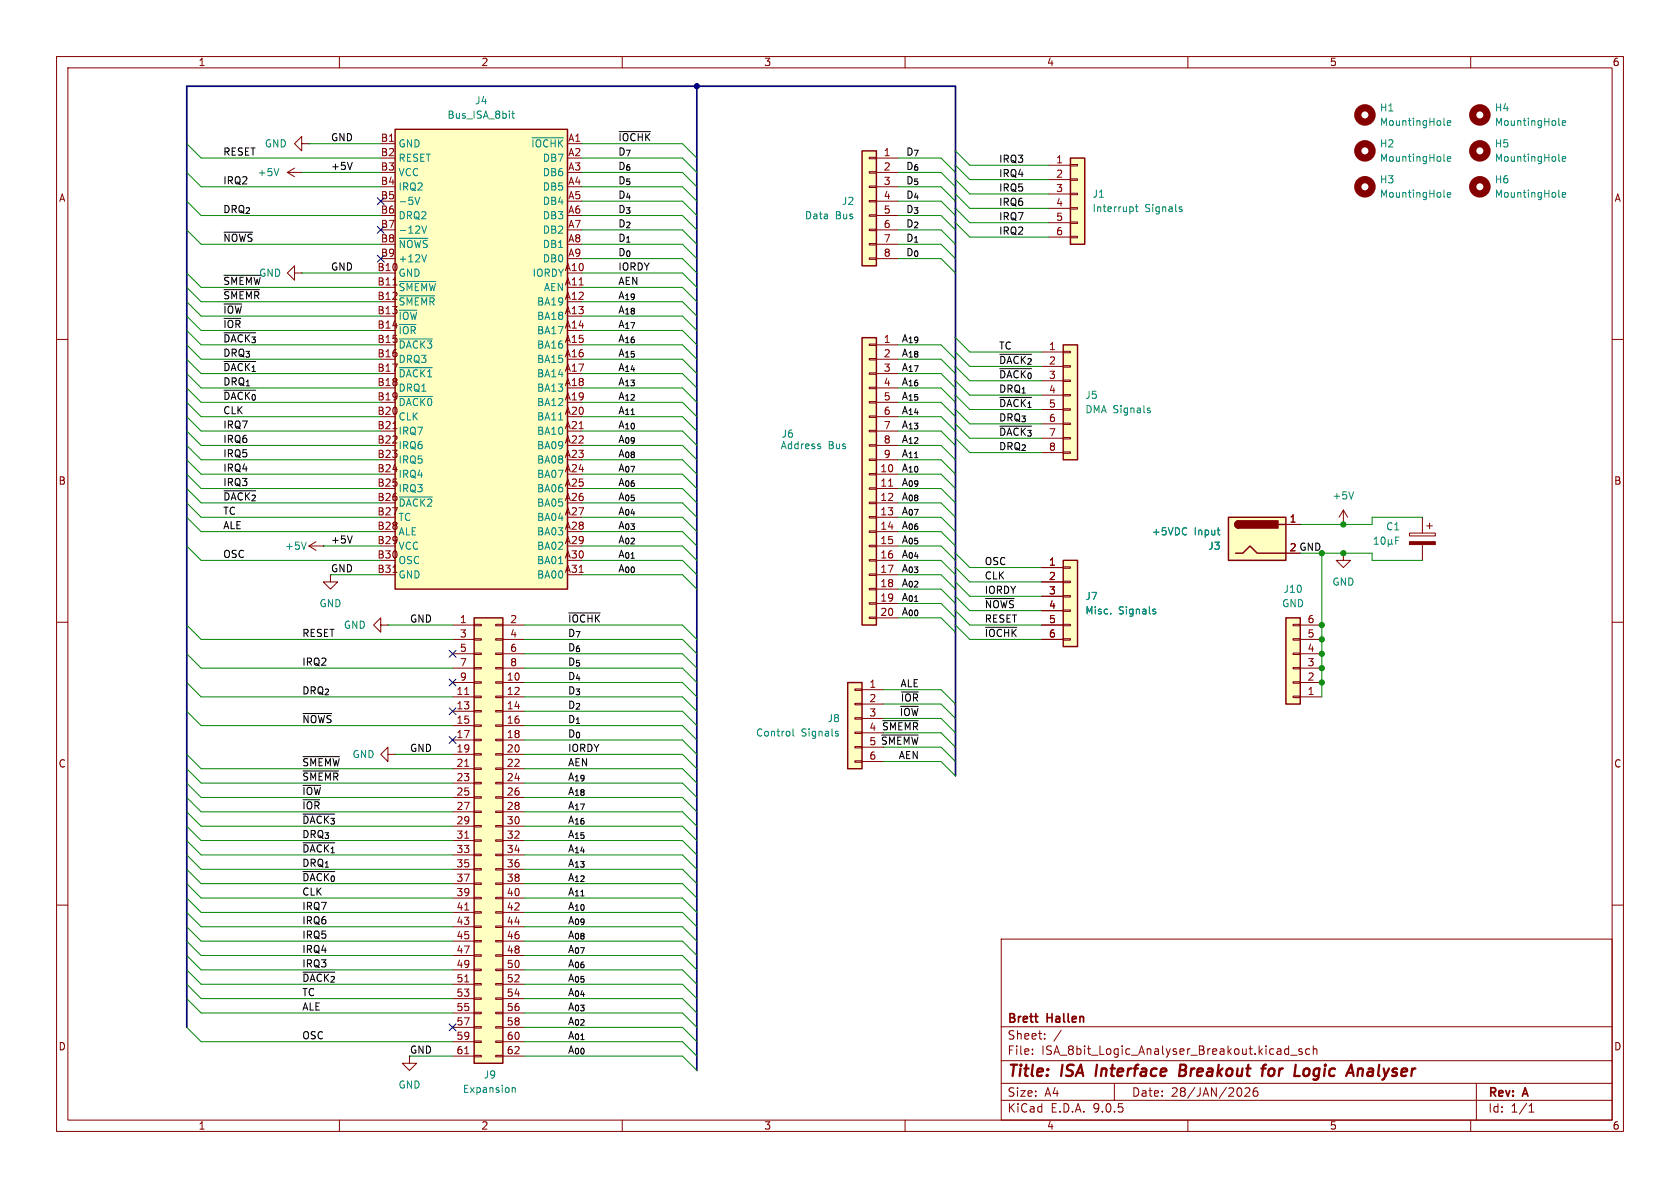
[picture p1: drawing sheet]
<svg xmlns="http://www.w3.org/2000/svg" width="297mm" height="210mm" viewBox="0 0 297 210" stroke-linecap="round" stroke-linejoin="round" font-family="sans-serif">
<g fill="none" stroke="#840000" stroke-width=".18">
<path d="M10 10h277v190h-277zM12 12h273v186h-273zM60 10v2M110 10v2M160 10v2M210 10v2M260 10v2M10 60h2M285 60h2M10 110h2M285 110h2M10 160h2"/>
<path d="M177 166h108v32h-108zM285 160h2M60 198v2M110 198v2M160 198v2M177 194.5h108M177 191.5h108M177 187.5h108M177 181.5h108M182.5 186.3v.1M182.5 185.5v.1M184.7 183.6v.1"/>
<path d="M184.7 182.8v.1M187.6 182.1l-1.3 2M197 191.5v3M210 198v2M220.1 192.4l.6-.1 .2 .1 .1 .3-1 1.1h1M222.2 192.3a.59 .59 0 0 0-.7 .6v.6l.2 .2 .4 .1 .2-.1 .1-.5-.2-.3h-.4l-.3 .3M227.4 185.4l.4 .1M227.8 184.9v1.5M227.8 186.3l-.4 .1M228.2 186.5h1.1M230.2 185.5l-.4-.1-.2 .2 .1 .2 .5 .2v.3h-.6M231.5 185.5l-.4-.1-.3 .3v.4l.2 .2h.5"/>
<path d="M232.2 185.5l.2-.1 .3 .1 .1 .9M232.2 184.9v1.5M260 198v2M261 191.5v6.5M270.3 196.6h.9M270.3 195.5l.4-.4v1.5"/>
</g>
<path d="M193.9 188.2l-.2 2M208.6 189.2h.6M209.2 189.2l.3 .1M209.4 188.2h-.7l-.3 2 1-.1M209.4 189.1l-.2 .1M223 188.9h.8M223.8 188.2l-.4 .1-.1 .2M225 188.9a.62 .62 0 0 0-.7 .4v.7a.52 .52 0 0 0 .7 .1M231.4 189a.59 .59 0 0 0-.9 .3M231.4 189.8a.57 .57 0 0 1-.9 .2M240.4 188.9l.5 .1 .1 .2-.2 1" fill="none" stroke="#840000" stroke-width=".4"/>
<path d="M152.4 26.7h2.5v20.3h-2.5z" fill="#ffffc2"/>
<path d="M152.4 26.7h2.5v20.3h-2.5z" fill="none" stroke="#840000" stroke-width=".25"/>
<g fill="none" stroke="#840000" stroke-width=".18">
<path d="M153.7 27.8h1.2v.3h-1.2zM153.7 30.4h1.2v.2h-1.2zM153.7 32.9h1.2v.2h-1.2zM153.7 35.4h1.2v.3h-1.2zM153.7 38h1.2v.2h-1.2zM154.9 27.9h3.8M154.9 30.5h3.8M154.9 33h3.8M154.9 35.6h3.8M154.9 38.1h3.8M153.7 40.5h1.2v.3h-1.2zM153.7 43.1h1.2v.2h-1.2z"/>
<path d="M153.7 45.6h1.2v.2h-1.2zM154.9 40.6h3.8M154.9 43.2h3.8M154.9 45.7h3.8"/>
</g>
<path d="M69.8 22.9h30.5v81.2h-30.5z" fill="#ffffc2"/>
<path d="M69.8 22.9h30.5v81.2h-30.5z" fill="none" stroke="#840000" stroke-width=".25"/>
<g fill="none" stroke="#840000" stroke-width=".18">
<path d="M50.8 30.5l1.3 .7M50.8 30.5h2.5M52.1 29.7l-1.3 .8M53.3 25.4v-1.3l-1.2 1.3 1.2 1.3v-1.3h1.3M53.3 30.5h.1M54.6 25.4h.1M67.3 25.4h2.5M100.3 25.4h2.6M52.1 48.3v-1.3l-1.3 1.3 1.3 1.2v-1.2h1.2M53.3 48.3h.1M69.5 50.4h.7M69.5 75.8h.7"/>
<path d="M54.6 96.5l1.3 .8M54.6 96.5h2.5M55.9 95.8l-1.3 .7M57.1 96.5h.1M69.5 101.2h.7"/>
</g>
<g fill="none" stroke="#008484" stroke-width=".18">
<path d="M90.7 19.6v1.1l.3 .2M49.3 29.8l-.4 1.3M73.4 34.9l.4 1.2 .4-1.2M74.6 39.9l.4 1.3 .4-1.3M90.5 20.1h.5M94 24.4h5.6M70.6 42.1h5.1M70.6 49.8h6.4M70.6 52.3h6.3M70.6 54.8h3.1M70.6 57.4h2.9M70.6 59.9h5.8"/>
<path d="M75.4 45l-.4 1.3M70.6 65h5.8M70.6 70.1h5.8M98.8 74.2h.7M54.1 95.8l-.4 1.3M70.6 87.9h5.8M98.8 99.6h.7"/>
</g>
<path d="M189.2 27.9h2.6v15.3h-2.6z" fill="#ffffc2"/>
<path d="M189.2 27.9h2.6v15.3h-2.6z" fill="none" stroke="#840000" stroke-width=".25"/>
<g fill="none" stroke="#840000" stroke-width=".18">
<path d="M185.4 29.2h3.8M185.4 31.8h3.8M185.4 34.3h3.8M185.4 36.8h3.8M185.4 39.4h3.8M189.2 29.1h1.3v.2h-1.3zM189.2 31.6h1.3v.3h-1.3zM189.2 34.2h1.3v.2h-1.3zM189.2 36.7h1.3v.3h-1.3zM189.2 39.2h1.3v.3h-1.3zM185.4 41.9h3.8M189.2 41.8h1.3v.2h-1.3z"/>
<path d="M58.4 101.6v1.3h1.3l-1.3 1.2-1.3-1.2h1.3M67.3 110.5v-1.3l-1.3 1.3 1.3 1.3v-1.3h1.3M68.6 110.5h.1"/>
</g>
<path d="M200.1 36.6l.2 .2v.4l-.2 .2M200.7 36.6h.5M200.9 36.1v1.1l.3 .2M208.6 36.6h.3M208.6 37h.3l.1 .2-.2 .2h-.2" fill="none" stroke="#008484" stroke-width=".18"/>
<path d="M83.8 109.2h5.1v78.8h-5.1z" fill="#ffffc2"/>
<path d="M83.8 109.2h5.1v78.8h-5.1z" fill="none" stroke="#840000" stroke-width=".25"/>
<g fill="none" stroke="#840000" stroke-width=".18">
<path d="M80 110.5h3.8M80 113h3.8M80 115.6h3.8M80 118.1h3.8M83.8 110.4h1.3v.2h-1.3zM83.8 112.9h1.3v.3h-1.3zM83.8 115.4h1.3v.3h-1.3zM83.8 118h1.3v.2h-1.3zM87.6 110.4h1.3v.2h-1.3zM87.6 112.9h1.3v.3h-1.3zM87.6 115.4h1.3v.3h-1.3zM87.6 118h1.3v.2h-1.3z"/>
<path d="M88.9 110.5h3.8M88.9 113h3.8M88.9 115.6h3.8M88.9 118.1h3.8M68.6 133.4v-1.3l-1.3 1.3 1.3 1.2v-1.2h1.2M69.8 133.4h.1M80 120.7h3.8M80 123.2h3.8M80 125.7h3.8M80 128.3h3.8M80 130.8h3.8M80 133.4h3.8"/>
<path d="M80 135.9h3.8M80 138.4h3.8M82.2 122.8h.7M82.2 135.5h.7M83.8 120.5h1.3v.3h-1.3zM83.8 123.1h1.3v.2h-1.3zM83.8 125.6h1.3v.3h-1.3zM83.8 128.1h1.3v.3h-1.3zM83.8 130.7h1.3v.2h-1.3zM83.8 133.2h1.3v.3h-1.3zM83.8 135.8h1.3v.2h-1.3zM83.8 138.3h1.3v.3h-1.3z"/>
<path d="M87.6 120.5h1.3v.3h-1.3zM87.6 123.1h1.3v.2h-1.3zM87.6 125.6h1.3v.3h-1.3zM87.6 128.1h1.3v.3h-1.3zM87.6 130.7h1.3v.2h-1.3zM87.6 133.2h1.3v.3h-1.3zM87.6 135.8h1.3v.2h-1.3zM87.6 138.3h1.3v.3h-1.3zM88.9 120.7h3.8M88.9 123.2h3.8M88.9 125.7h3.8M88.9 128.3h3.8"/>
<path d="M88.9 130.8h3.8M88.9 133.4h3.8M88.9 135.9h3.8M88.9 138.4h3.8M80 141h3.8M80 143.5h3.8M80 146.1h3.8M80 148.6h3.8M80 151.1h3.8M80 153.7h3.8M80 156.2h3.8M80 158.8h3.8"/>
<path d="M82.2 148.2h.7M83.8 140.8h1.3v.3h-1.3zM83.8 143.4h1.3v.2h-1.3zM83.8 145.9h1.3v.3h-1.3zM83.8 148.5h1.3v.2h-1.3zM83.8 151h1.3v.3h-1.3zM83.8 153.5h1.3v.3h-1.3zM83.8 156.1h1.3v.2h-1.3zM83.8 158.6h1.3v.3h-1.3zM87.6 140.8h1.3v.3h-1.3zM87.6 143.4h1.3v.2h-1.3zM87.6 145.9h1.3v.3h-1.3z"/>
<path d="M87.6 148.5h1.3v.2h-1.3zM87.6 151h1.3v.3h-1.3zM87.6 153.5h1.3v.3h-1.3zM87.6 156.1h1.3v.2h-1.3zM87.6 158.6h1.3v.3h-1.3zM88.9 141h3.8M88.9 143.5h3.8M88.9 146.1h3.8M88.9 148.6h3.8M88.9 151.1h3.8M88.9 153.7h3.8M88.9 156.2h3.8"/>
<path d="M88.9 158.8h3.8M80 161.3h3.8M80 163.8h3.8M80 166.4h3.8M80 168.9h3.8M80 171.5h3.8M80 174h3.8M80 176.5h3.8M80 179.1h3.8M82.2 160.9h.7M82.2 173.6h.7M83.8 161.2h1.3v.2h-1.3z"/>
<path d="M83.8 163.7h1.3v.3h-1.3zM83.8 166.2h1.3v.3h-1.3zM83.8 168.8h1.3v.2h-1.3zM83.8 171.3h1.3v.3h-1.3zM83.8 173.9h1.3v.2h-1.3zM83.8 176.4h1.3v.3h-1.3zM83.8 178.9h1.3v.3h-1.3zM87.6 161.2h1.3v.2h-1.3zM87.6 163.7h1.3v.3h-1.3zM87.6 166.2h1.3v.3h-1.3zM87.6 168.8h1.3v.2h-1.3zM87.6 171.3h1.3v.3h-1.3z"/>
<path d="M87.6 173.9h1.3v.2h-1.3zM87.6 176.4h1.3v.3h-1.3zM87.6 178.9h1.3v.3h-1.3zM88.9 161.3h3.8M88.9 163.8h3.8M88.9 166.4h3.8M88.9 168.9h3.8M88.9 171.5h3.8M88.9 174h3.8M88.9 176.5h3.8M88.9 179.1h3.8M72.4 186.7v1.3h1.3l-1.3 1.2-1.3-1.2h1.3"/>
<path d="M80 181.6h3.8M80 184.2h3.8M80 186.7h3.8M82.2 186.3h.7M83.8 181.5h1.3v.2h-1.3zM83.8 184h1.3v.3h-1.3zM83.8 186.6h1.3v.2h-1.3zM87.6 181.5h1.3v.2h-1.3zM87.6 184h1.3v.3h-1.3zM87.6 186.6h1.3v.2h-1.3zM88.9 181.6h3.8M88.9 184.2h3.8"/>
<path d="M88.9 186.7h3.8"/>
</g>
<path d="M90.5 192.3v.8M90.5 192.4l.2-.1h.3l.1 .8" fill="none" stroke="#008484" stroke-width=".18"/>
<path d="M149.9 120.7h2.5v15.2h-2.5z" fill="#ffffc2"/>
<path d="M149.9 120.7h2.5v15.2h-2.5z" fill="none" stroke="#840000" stroke-width=".25"/>
<g fill="none" stroke="#840000" stroke-width=".18">
<path d="M237.5 97.8v1.3h-1.3l1.3 1.2 1.3-1.2h-1.3M237.5 97.8h.1M237.5 92.7h.1M237.5 90.2l.8 1.2M237.5 90.2l-.8 1.2M237.5 90.2v2.5M151.1 121.8h1.3v.2h-1.3zM151.1 124.3h1.3v.3h-1.3zM151.1 126.9h1.3v.2h-1.3zM151.1 129.4h1.3v.3h-1.3zM151.1 132h1.3v.2h-1.3zM151.1 134.5h1.3v.2h-1.3z"/>
<path d="M152.4 121.9h3.8M152.4 124.5h3.8M152.4 127h3.8M152.4 129.5h3.8M152.4 132.1h3.8M152.4 134.6h3.8"/>
</g>
<path d="M255.3 22l.1 .2M255.9 21.7l.6-.1-.1-.2-.4-.1-.1 .2v.6h.5M275.6 22l.2 .2M276.2 21.7l.6-.1-.1-.2-.3-.1-.2 .2v.6h.5M239.3 86.9l-.4 1.3M140.2 128.8v1.1l.2 .2M147.9 129.7l.3 .1v.1l-.1 .2h-.3M147.9 129.3h.3" fill="none" stroke="#008484" stroke-width=".18"/>
<g fill="none" stroke="#840000" stroke-width="1.3">
<circle cx="241.3" cy="20.3" r="1.27"/>
<circle cx="261.6" cy="20.3" r="1.27"/>
</g>
<path d="M188 61h2.5v20.3h-2.5z" fill="#ffffc2"/>
<path d="M188 61h2.5v20.3h-2.5z" fill="none" stroke="#840000" stroke-width=".25"/>
<g fill="none" stroke="#840000" stroke-width=".18">
<path d="M184.1 62.2h3.9M184.1 64.8h3.9M184.1 67.3h3.9M184.1 69.9h3.9M184.1 72.4h3.9M184.1 74.9h3.9M184.1 77.5h3.9M188 62.1h1.2v.3h-1.2zM188 64.6h1.2v.3h-1.2zM188 67.2h1.2v.2h-1.2zM188 69.7h1.2v.3h-1.2zM188 72.3h1.2v.2h-1.2z"/>
<path d="M188 74.8h1.2v.3h-1.2zM188 77.3h1.2v.3h-1.2zM188 79.9h1.2v.2h-1.2zM184.1 80h3.9M249.2 94.2h4.5v.5h-4.5zM251.5 91.4v2.8M251.5 96.3v2.8M252.2 93h1M252.7 92.5v1"/>
</g>
<g fill="none" stroke="#008484" stroke-width=".18">
<path d="M255.3 34.7l.1 .2M255.3 28.3l.1 .2M255.9 28.1l.6-.1-.1-.3h-.4l-.1 .2v.6h.5M255.9 34.4l.6-.1-.1-.2-.4-.1-.1 .2v.6h.5M275.6 28.3l.2 .2M275.6 34.7l.2 .2M276.2 28.1l.6-.1-.1-.3h-.3l-.2 .2v.6h.5M276.2 34.4l.6-.1-.1-.2-.3-.1-.2 .2v.6h.5M203 72.5l.3 .1 .1 .2-.2 .2h-.3M203 72.1l.3 .1M242.9 96.2h.8M242.9 95.3l.4-.4v1.3"/>
<path d="M244.3 95.1l.2-.2a.68 .68 0 0 1 .4 .7 .68 .68 0 0 1-.4 .6l-.2-.1-.1-.4zM245.4 96l.2 .2h.2l.2-.2M245.4 95.4v1.2M246 96l.2 .2M246 95.4v.6M246.8 95.5h.4M247.4 94.9h-.6v1.3"/>
</g>
<g fill="none" stroke="#840000" stroke-width="1.3">
<circle cx="241.3" cy="33" r="1.27"/>
<circle cx="241.3" cy="26.7" r="1.27"/>
<circle cx="261.6" cy="33" r="1.27"/>
<circle cx="261.6" cy="26.7" r="1.27"/>
</g>
<path d="M249.2 95.8h4.5v.5h-4.5z" fill="#840000" stroke="#840000" stroke-width=".18"/>
<path d="M227.3 109.2h2.6v15.3h-2.6z" fill="#ffffc2"/>
<path d="M227.3 109.2h2.6v15.3h-2.6z" fill="none" stroke="#840000" stroke-width=".25"/>
<path d="M228.6 118h1.3v.2h-1.3zM228.6 115.4h1.3v.3h-1.3zM228.6 112.9h1.3v.3h-1.3zM228.6 110.4h1.3v.2h-1.3zM229.9 118.1h3.8M229.9 115.6h3.8M229.9 113h3.8M229.9 110.5h3.8M228.6 123.1h1.3v.2h-1.3zM228.6 120.5h1.3v.3h-1.3zM229.9 123.2h3.8M229.9 120.7h3.8" fill="none" stroke="#840000" stroke-width=".18"/>
<path d="M217.2 91.4h10.1v7.7h-10.1z" fill="#ffffc2"/>
<path d="M217.2 91.4h10.1v7.7h-10.1zM218.4 97.8h1.3l1.3-1.3 1.2 1.3h5.1M218.9 92.1a.64 .64 0 0 0-.6 .6 .64 .64 0 0 0 .6 .6M226.1 92.7h1.2" fill="none" stroke="#840000" stroke-width=".25"/>
<g fill="#840000" stroke="#840000" stroke-width=".25">
<path d="M218.5 92.3l.4-.2v1.2a.63 .63 0 0 1-.5-.3 .63 .63 0 0 1 .1-.7z"/>
<path d="M218.9 92.1h7v1.2h-7z"/>
</g>
<path d="M227.3 92.7h2.6" fill="none" stroke="#840000" stroke-width=".18"/>
<path d="M215.2 93.7h.5M215.5 94.6h.2" fill="none" stroke="#008484" stroke-width=".18"/>
<path d="M188 99.1h2.5v15.2h-2.5z" fill="#ffffc2"/>
<path d="M188 99.1h2.5v15.2h-2.5z" fill="none" stroke="#840000" stroke-width=".25"/>
<path d="M184.1 100.3h3.9M184.1 102.9h3.9M184.1 105.4h3.9M184.1 108h3.9M184.1 110.5h3.9M184.1 113h3.9M188 100.2h1.2v.3h-1.2zM188 102.7h1.2v.3h-1.2zM188 105.3h1.2v.2h-1.2zM188 107.8h1.2v.3h-1.2zM188 110.4h1.2v.2h-1.2zM188 112.9h1.2v.3h-1.2z" fill="none" stroke="#840000" stroke-width=".18"/>
<path d="M196.4 108.4v.1M204 108.1l.3 .1v.1l-.1 .2h-.3M204 107.7h.3" fill="none" stroke="#008484" stroke-width=".18"/>
<path d="M152.4 59.7h2.5v50.8h-2.5z" fill="#ffffc2"/>
<path d="M152.4 59.7h2.5v50.8h-2.5z" fill="none" stroke="#840000" stroke-width=".25"/>
<g fill="none" stroke="#840000" stroke-width=".18">
<path d="M153.7 60.8h1.2v.3h-1.2zM153.7 63.4h1.2v.2h-1.2zM153.7 65.9h1.2v.3h-1.2zM153.7 68.5h1.2v.2h-1.2zM153.7 71h1.2v.2h-1.2zM153.7 73.5h1.2v.3h-1.2zM153.7 76.1h1.2v.2h-1.2zM153.7 78.6h1.2v.3h-1.2zM154.9 61h3.8M154.9 63.5h3.8M154.9 66h3.8M154.9 68.6h3.8"/>
<path d="M154.9 71.1h3.8M154.9 73.7h3.8M154.9 76.2h3.8M154.9 78.7h3.8M153.7 81.2h1.2v.2h-1.2zM153.7 83.7h1.2v.2h-1.2zM153.7 86.2h1.2v.3h-1.2zM153.7 88.8h1.2v.2h-1.2zM153.7 91.3h1.2v.3h-1.2zM153.7 93.9h1.2v.2h-1.2zM153.7 96.4h1.2v.2h-1.2zM153.7 98.9h1.2v.3h-1.2z"/>
<path d="M154.9 81.3h3.8M154.9 83.8h3.8M154.9 86.4h3.8M154.9 88.9h3.8M154.9 91.4h3.8M154.9 94h3.8M154.9 96.5h3.8M154.9 99.1h3.8M157.1 85.9h.7M227.3 92.7h2.6M153.7 101.5h1.2v.2h-1.2zM153.7 104h1.2v.3h-1.2z"/>
<path d="M153.7 106.6h1.2v.2h-1.2zM153.7 109.1h1.2v.2h-1.2zM154.9 101.6h3.8M154.9 104.1h3.8M154.9 106.7h3.8M154.9 109.2h3.8M184.1 100.3h3.9M184.1 102.9h3.9M184.1 105.4h3.9M184.1 108h3.9M184.1 110.5h3.9M184.1 113h3.9"/>
</g>
<path d="M144.9 78.9l.2 .2-.2 .2M144.9 78.5h.1M215.2 93.7h.5M215.5 94.6h.2M196.4 108.4v.1M204 108.1l.3 .1v.1l-.1 .2h-.3M204 107.7h.3" fill="none" stroke="#008484" stroke-width=".18"/>
<g fill="none" stroke="#000" stroke-width=".18">
<path d="M62.3 28.7l-.5 1.3M109.4 23.3h5.6M39.6 53.7h3.1M39.6 51.2h6.3M39.6 48.7h6.5M39.6 56.3h2.9M39.6 58.8h5.6M39.6 41h5.1M39.6 69h5.6M39.6 63.9h5.6M176.8 65.2h5.6M176.8 62.6h5.6"/>
<path d="M176.8 75.3h5.6M176.8 70.3h5.6M39.6 86.8h5.6M62.3 94.7l-.5 1.3M100.6 108.4h5.5M174.2 105.8h5.1M174.2 110.9h5.6M53.6 126.1h5M53.6 133.8h6.4M53.6 136.3h6.2M53.6 138.8h3.1M155.9 129.9h6.4"/>
<path d="M156.1 127.4h6.2M159.2 124.9h3.1M159.4 122.3h2.9M53.6 141.4h2.9M53.6 143.9h5.6M53.6 149h5.6M53.6 154.1h5.6M53.6 171.9h5.6"/>
</g>
<path d="M123.2 15.2v174M168.9 137.2v-122h-135.9v166.4" fill="none" stroke="#000084" stroke-width=".3"/>
<g fill="none" stroke="#008400" stroke-width=".18">
<path d="M33 35.6l2.6 2.5h31.7M33 30.5l2.6 2.5h31.7M33 25.4l2.6 2.5h31.7M53.3 30.5h14M54.6 25.4h12.7M102.9 30.5h17.7l2.6 2.5M102.9 25.4h17.7l2.6 2.5M102.9 38.1h17.7l2.6 2.5M102.9 33h17.7l2.6 2.6M102.9 27.9h17.7l2.6 2.6M102.9 35.6h17.7l2.6 2.5M158.7 30.5h7.7l2.5 2.5"/>
<path d="M158.7 38.1h7.7l2.5 2.5M158.7 33h7.7l2.5 2.6M158.7 27.9h7.7l2.5 2.6M158.7 35.6h7.7l2.5 2.5M168.9 31.8l2.5 2.5h14M168.9 36.8l2.5 2.6h14M168.9 34.3l2.5 2.5h14M168.9 39.4l2.5 2.5h14M168.9 26.7l2.5 2.5h14M168.9 29.2l2.5 2.6h14M33 48.3l2.6 2.5h31.7M33 50.8l2.6 2.5h31.7"/>
<path d="M33 40.6l2.6 2.6h31.7M33 55.9l2.6 2.5h31.7M33 58.4l2.6 2.6h31.7M33 53.3l2.6 2.6h31.7M53.3 48.3h14M102.9 45.7h17.7l2.6 2.6M102.9 50.8h17.7l2.6 2.5M102.9 53.3h17.7l2.6 2.6M102.9 48.3h17.7l2.6 2.5M102.9 43.2h17.7l2.6 2.5M102.9 40.6h17.7l2.6 2.6M102.9 58.4h17.7l2.6 2.6"/>
<path d="M102.9 55.9h17.7l2.6 2.5M158.7 45.7h7.7l2.5 2.6M158.7 43.2h7.7l2.5 2.5M158.7 40.6h7.7l2.5 2.6M168.9 59.7l2.5 2.5h12.7M33 71.1l2.6 2.6h31.7M33 66l2.6 2.6h31.7M33 68.6l2.6 2.5h31.7M33 73.7l2.6 2.5h31.7M33 76.2l2.6 2.5h31.7M33 78.7l2.6 2.6h31.7M33 61l2.6 2.5h31.7"/>
<path d="M33 63.5l2.6 2.5h31.7M102.9 73.7h17.7l2.6 2.5M102.9 68.6h17.7l2.6 2.5M102.9 71.1h17.7l2.6 2.6M102.9 76.2h17.7l2.6 2.5M102.9 78.7h17.7l2.6 2.6M102.9 61h17.7l2.6 2.5M102.9 63.5h17.7l2.6 2.5M102.9 66h17.7l2.6 2.6M158.7 73.7h7.7l2.5 2.5M158.7 68.6h7.7l2.5 2.5M158.7 71.1h7.7l2.5 2.6"/>
<path d="M158.7 76.2h7.7l2.5 2.5M158.7 78.7h7.7l2.5 2.6M158.7 61h7.7l2.5 2.5M158.7 63.5h7.7l2.5 2.5M158.7 66h7.7l2.5 2.6M168.9 62.2l2.5 2.6h12.7M168.9 74.9l2.5 2.6h12.7M168.9 77.5l2.5 2.5h12.7M168.9 64.8l2.5 2.5h12.7M168.9 72.4l2.5 2.5h12.7M168.9 69.9l2.5 2.5h12.7M168.9 67.3l2.5 2.6h12.7"/>
<path d="M33 96.5l2.6 2.6h31.7M33 83.8l2.6 2.6h31.7M33 91.4l2.6 2.6h31.7M33 86.4l2.6 2.5h31.7M33 88.9l2.6 2.5h31.7M33 81.3l2.6 2.5h31.7M57.1 96.5h10.2M102.9 99.1h17.7l2.6 2.5M102.9 96.5h17.7l2.6 2.6M102.9 86.4h17.7l2.6 2.5M102.9 94h17.7l2.6 2.5M102.9 88.9h17.7l2.6 2.5"/>
<path d="M102.9 91.4h17.7l2.6 2.6M102.9 83.8h17.7l2.6 2.6M102.9 81.3h17.7l2.6 2.5M158.7 99.1h7.7l2.5 2.5M158.7 96.5h7.7l2.5 2.6M158.7 86.4h7.7l2.5 2.5M158.7 94h7.7l2.5 2.5M158.7 88.9h7.7l2.5 2.5M158.7 91.4h7.7l2.5 2.6M158.7 83.8h7.7l2.5 2.6M158.7 81.3h7.7l2.5 2.5M168.9 97.8l2.5 2.5h12.7"/>
<path d="M229.9 97.8h12.7v1.3h8.9M233.7 97.8v25.4M251.5 91.4h-8.9v1.3h-12.7M33 110.5l2.6 2.5h44.4M33 115.6l2.6 2.5h44.4M58.4 101.6h8.9M68.6 110.5h11.4M92.7 110.5h27.9l2.6 2.5M92.7 113h27.9l2.6 2.6M92.7 118.1h27.9l2.6 2.6M92.7 115.6h27.9l2.6 2.5M102.9 101.6h17.7l2.6 2.5"/>
<path d="M158.7 106.7h7.7l2.5 2.5M158.7 109.2h7.7l2.5 2.6M158.7 104.1h7.7l2.5 2.6M158.7 101.6h7.7l2.5 2.5M168.9 108l2.5 2.5h12.7M168.9 110.5l2.5 2.5h12.7M168.9 102.9l2.5 2.5h12.7M168.9 100.3l2.5 2.6h12.7M168.9 105.4l2.5 2.6h12.7M33 138.4l2.6 2.6h44.4M33 133.4l2.6 2.5h44.4M33 135.9l2.6 2.5h44.4"/>
<path d="M33 120.7l2.6 2.5h44.4M33 125.7l2.6 2.6h44.4M69.8 133.4h10.2M92.7 135.9h27.9l2.6 2.5M92.7 138.4h27.9l2.6 2.6M92.7 133.4h27.9l2.6 2.5M92.7 123.2h27.9l2.6 2.5M92.7 128.3h27.9l2.6 2.5M92.7 130.8h27.9l2.6 2.6M92.7 120.7h27.9l2.6 2.5M92.7 125.7h27.9l2.6 2.6M156.2 121.9h10.2l2.5 2.6"/>
<path d="M156.2 127h10.2l2.5 2.5M156.2 132.1h10.2l2.5 2.5M156.2 129.5h10.2l2.5 2.6M156.2 124.5h10.2l2.5 2.5M156.2 134.6h10.2l2.5 2.6M33 148.6l2.6 2.5h44.4M33 146.1l2.6 2.5h44.4M33 143.5l2.6 2.6h44.4M33 141l2.6 2.5h44.4M33 158.8l2.6 2.5h44.4M33 156.2l2.6 2.6h44.4M33 153.7l2.6 2.5h44.4"/>
<path d="M33 151.1l2.6 2.6h44.4M92.7 151.1h27.9l2.6 2.6M92.7 148.6h27.9l2.6 2.5M92.7 146.1h27.9l2.6 2.5M92.7 143.5h27.9l2.6 2.6M92.7 141h27.9l2.6 2.5M92.7 158.8h27.9l2.6 2.5M92.7 156.2h27.9l2.6 2.6M92.7 153.7h27.9l2.6 2.5M33 161.3l2.6 2.5h44.4M33 174l2.6 2.5h44.4M33 176.5l2.6 2.6h44.4"/>
<path d="M33 171.5l2.6 2.5h44.4M33 166.4l2.6 2.5h44.4M33 168.9l2.6 2.6h44.4M33 163.8l2.6 2.6h44.4M92.7 161.3h27.9l2.6 2.5M92.7 163.8h27.9l2.6 2.6M92.7 176.5h27.9l2.6 2.6M92.7 179.1h27.9l2.6 2.5M92.7 174h27.9l2.6 2.5M92.7 168.9h27.9l2.6 2.6M92.7 171.5h27.9l2.6 2.5M92.7 166.4h27.9l2.6 2.5"/>
<path d="M33 181.6l2.6 2.6h44.4M72.4 186.7h7.6M92.7 186.7h27.9l2.6 2.5M92.7 184.2h27.9l2.6 2.5M92.7 181.6h27.9l2.6 2.6"/>
</g>
<g fill="none" stroke="#000084" stroke-width=".18">
<path d="M66.7 35l1.2 1.2M67.9 35l-1.2 1.2M66.7 40l1.2 1.2M66.7 45.1l1.2 1.2M67.9 40l-1.2 1.2M67.9 45.1l-1.2 1.2M79.4 115l1.2 1.2M80.6 115l-1.2 1.2M79.4 125.1l1.2 1.2M79.4 120l1.2 1.3M79.4 130.2l1.2 1.2M80.6 125.1l-1.2 1.2"/>
<path d="M80.6 120l-1.2 1.3M80.6 130.2l-1.2 1.2M79.4 181l1.2 1.2M80.6 181l-1.2 1.2"/>
</g>
<circle cx="123.2" cy="15.2" r=".46" fill="#000084" stroke="#000084" stroke-width=".18"/>
<g fill="#008400" stroke="#008400" stroke-width=".18">
<circle cx="233.7" cy="118.1" r=".46"/>
<circle cx="233.7" cy="120.7" r=".46"/>
<circle cx="233.7" cy="113" r=".46"/>
<circle cx="233.7" cy="110.5" r=".46"/>
<circle cx="233.7" cy="115.6" r=".46"/>
<circle cx="237.5" cy="92.7" r=".46"/>
<circle cx="233.7" cy="97.8" r=".46"/>
<circle cx="237.5" cy="97.8" r=".46"/>
</g>
<g font-size="2.8" fill="#840000">
<text x="178" y="190.9">Title:</text>
<text x="187.7" y="190.9">ISA</text>
<text x="194.6" y="190.9">Interface</text>
<text x="210.1" y="190.9">Breakout</text>
<text x="225.6" y="190.9">for</text>
<text x="232.1" y="190.9">Logic</text>
<text x="242.3" y="190.9">Analyser</text>
</g>
<g font-size="2.1" fill="#840000">
<text x="178" y="184">Sheet:</text>
<text x="178" y="181.2">Brett</text>
<text x="185.2" y="181.2">Hallen</text>
<text x="178" y="186.7">File:</text>
<text x="184.1" y="186.7">ISA_8bit_Logic_Analyser_Breakout.kicad_sch</text>
<text x="178" y="196.9">KiCad</text>
<text x="178" y="194.1">Size:</text>
<text x="184.7" y="194.1">A4</text>
<text x="185.7" y="196.9">E.D.A.</text>
<text x="193.3" y="196.9">9.0.5</text>
<text x="200" y="194.1">Date:</text>
<text x="207" y="194.1">28/JAN/2026</text>
<text x="263" y="194.3">Rev:</text>
<text x="263" y="196.9">Id:</text>
<text x="267.1" y="196.9">1/1</text>
<text x="269.4" y="194.3">A</text>
</g>
<g font-size="1.8" fill="#840000">
<text x="35" y="11.9">1</text>
<text x="85" y="11.9">2</text>
<text x="135" y="11.9">3</text>
<text x="185" y="11.9">4</text>
<text x="235" y="11.9">5</text>
<text x="285" y="11.9">6</text>
<text x="67.2" y="25.1">B1</text>
<text x="67.2" y="27.7">B2</text>
<text x="100.3" y="25.1">A1</text>
<text x="100.3" y="27.7">A2</text>
<text x="156.1" y="27.7">1</text>
<text x="186.6" y="29">1</text>
<text x="10.3" y="35.9">A</text>
<text x="67.2" y="30.2">B3</text>
<text x="67.2" y="32.8">B4</text>
<text x="67.2" y="35.3">B5</text>
<text x="100.3" y="30.2">A3</text>
<text x="100.3" y="32.8">A4</text>
<text x="100.3" y="35.3">A5</text>
<text x="156.1" y="30.2">2</text>
<text x="156.1" y="32.8">3</text>
<text x="156.1" y="35.3">4</text>
<text x="186.6" y="31.5">2</text>
<text x="186.6" y="34">3</text>
<text x="285.3" y="35.9">A</text>
<text x="67.2" y="37.8">B6</text>
<text x="67.2" y="40.4">B7</text>
<text x="100.3" y="37.8">A6</text>
<text x="100.3" y="40.4">A7</text>
<text x="156.1" y="37.8">5</text>
<text x="156.1" y="40.4">6</text>
<text x="186.6" y="36.6">4</text>
<text x="186.6" y="39.1">5</text>
<text x="186.6" y="41.7">6</text>
<text x="67.2" y="42.9">B8</text>
<text x="67.2" y="45.5">B9</text>
<text x="100.3" y="42.9">A8</text>
<text x="100.3" y="45.5">A9</text>
<text x="156.1" y="42.9">7</text>
<text x="156.1" y="45.5">8</text>
<text x="66.6" y="48">B10</text>
<text x="66.6" y="50.5">B11</text>
<text x="66.6" y="53.1">B12</text>
<text x="99.7" y="48">A10</text>
<text x="99.7" y="50.5">A11</text>
<text x="99.7" y="53.1">A12</text>
<text x="66.6" y="55.6">B13</text>
<text x="66.6" y="58.2">B14</text>
<text x="99.7" y="55.6">A13</text>
<text x="99.7" y="58.2">A14</text>
<text x="66.6" y="60.7">B15</text>
<text x="66.6" y="63.2">B16</text>
<text x="66.6" y="65.8">B17</text>
<text x="99.7" y="60.7">A15</text>
<text x="99.7" y="63.2">A16</text>
<text x="99.7" y="65.8">A17</text>
<text x="156.1" y="60.7">1</text>
<text x="156.1" y="63.2">2</text>
<text x="156.1" y="65.8">3</text>
<text x="185.3" y="62">1</text>
<text x="185.3" y="64.5">2</text>
<text x="66.6" y="68.3">B18</text>
<text x="66.6" y="70.9">B19</text>
<text x="99.7" y="68.3">A18</text>
<text x="99.7" y="70.9">A19</text>
<text x="156.1" y="68.3">4</text>
<text x="156.1" y="70.9">5</text>
<text x="185.3" y="67.1">3</text>
<text x="185.3" y="69.6">4</text>
<text x="66.6" y="73.4">B20</text>
<text x="66.6" y="75.9">B21</text>
<text x="99.7" y="73.4">A20</text>
<text x="99.7" y="75.9">A21</text>
<text x="156.1" y="73.4">6</text>
<text x="156.1" y="75.9">7</text>
<text x="185.3" y="72.1">5</text>
<text x="185.3" y="74.7">6</text>
<text x="185.3" y="77.2">7</text>
<text x="66.6" y="78.5">B22</text>
<text x="66.6" y="81">B23</text>
<text x="66.6" y="83.6">B24</text>
<text x="99.7" y="78.5">A22</text>
<text x="99.7" y="81">A23</text>
<text x="99.7" y="83.6">A24</text>
<text x="155.5" y="83.6">10</text>
<text x="156.1" y="78.5">8</text>
<text x="156.1" y="81">9</text>
<text x="185.3" y="79.8">8</text>
<text x="10.3" y="85.9">B</text>
<text x="66.6" y="86.1">B25</text>
<text x="66.6" y="88.6">B26</text>
<text x="99.7" y="86.1">A25</text>
<text x="99.7" y="88.6">A26</text>
<text x="155.5" y="86.1">11</text>
<text x="155.5" y="88.6">12</text>
<text x="285.3" y="85.9">B</text>
<text x="66.6" y="91.2">B27</text>
<text x="66.6" y="93.7">B28</text>
<text x="70.4" y="92.3">TC</text>
<text x="99.7" y="91.2">A27</text>
<text x="99.7" y="93.7">A28</text>
<text x="155.5" y="91.2">13</text>
<text x="155.5" y="93.7">14</text>
<text x="227.9" y="92.5">1</text>
<text x="66.6" y="96.3">B29</text>
<text x="66.6" y="98.8">B30</text>
<text x="66.6" y="101.3">B31</text>
<text x="99.7" y="96.3">A29</text>
<text x="99.7" y="98.8">A30</text>
<text x="99.7" y="101.3">A31</text>
<text x="155.5" y="96.3">15</text>
<text x="155.5" y="98.8">16</text>
<text x="155.5" y="101.3">17</text>
<text x="185.3" y="100.1">1</text>
<text x="227.9" y="97.5">2 GND</text>
<text x="227.9" y="97.5">2</text>
<text x="155.5" y="103.9">18</text>
<text x="155.5" y="106.4">19</text>
<text x="185.3" y="102.6">2</text>
<text x="185.3" y="105.2">3</text>
<text x="185.3" y="107.7">4</text>
<text x="81.2" y="110.2">1</text>
<text x="81.2" y="112.8">3</text>
<text x="90.1" y="110.2">2</text>
<text x="90.1" y="112.8">4</text>
<text x="155.5" y="109">20</text>
<text x="185.3" y="110.2">5</text>
<text x="185.3" y="112.8">6</text>
<text x="231.1" y="112.8">5</text>
<text x="231.1" y="110.2">6</text>
<text x="81.2" y="115.3">5</text>
<text x="81.2" y="117.9">7</text>
<text x="90.1" y="115.3">6</text>
<text x="90.1" y="117.9">8</text>
<text x="231.1" y="117.9">3</text>
<text x="231.1" y="115.3">4</text>
<text x="80.6" y="122.9">11</text>
<text x="80.6" y="125.5">13</text>
<text x="81.2" y="120.4">9</text>
<text x="89.5" y="120.4">10</text>
<text x="89.5" y="122.9">12</text>
<text x="89.5" y="125.5">14</text>
<text x="153.6" y="121.7">1</text>
<text x="153.6" y="124.2">2</text>
<text x="231.1" y="122.9">1</text>
<text x="231.1" y="120.4">2</text>
<text x="80.6" y="128">15</text>
<text x="80.6" y="130.6">17</text>
<text x="89.5" y="128">16</text>
<text x="89.5" y="130.6">18</text>
<text x="153.6" y="126.7">3</text>
<text x="153.6" y="129.3">4</text>
<text x="10.3" y="135.9">C</text>
<text x="80.6" y="133.1">19</text>
<text x="80.6" y="135.6">21</text>
<text x="89.5" y="133.1">20</text>
<text x="89.5" y="135.6">22</text>
<text x="153.6" y="134.4">6</text>
<text x="285.3" y="135.9">C</text>
<text x="80.6" y="138.2">23</text>
<text x="80.6" y="140.7">25</text>
<text x="80.6" y="143.3">27</text>
<text x="89.5" y="138.2">24</text>
<text x="89.5" y="140.7">26</text>
<text x="89.5" y="143.3">28</text>
<text x="80.6" y="145.8">29</text>
<text x="80.6" y="148.3">31</text>
<text x="89.5" y="145.8">30</text>
<text x="89.5" y="148.3">32</text>
<text x="80.6" y="150.9">33</text>
<text x="80.6" y="153.4">35</text>
<text x="80.6" y="156">37</text>
<text x="89.5" y="150.9">34</text>
<text x="89.5" y="153.4">36</text>
<text x="89.5" y="156">38</text>
<text x="80.6" y="158.5">39</text>
<text x="80.6" y="161">41</text>
<text x="89.5" y="158.5">40</text>
<text x="89.5" y="161">42</text>
<text x="80.6" y="163.6">43</text>
<text x="80.6" y="166.1">45</text>
<text x="89.5" y="163.6">44</text>
<text x="89.5" y="166.1">46</text>
<text x="80.6" y="168.7">47</text>
<text x="80.6" y="171.2">49</text>
<text x="80.6" y="173.7">51</text>
<text x="89.5" y="168.7">48</text>
<text x="89.5" y="171.2">50</text>
<text x="89.5" y="173.7">52</text>
<text x="80.6" y="176.3">53</text>
<text x="80.6" y="178.8">55</text>
<text x="89.5" y="176.3">54</text>
<text x="89.5" y="178.8">56</text>
<text x="10.3" y="185.9">D</text>
<text x="80.6" y="181.4">57</text>
<text x="80.6" y="183.9">59</text>
<text x="89.5" y="181.4">58</text>
<text x="89.5" y="183.9">60</text>
<text x="285.3" y="185.9">D</text>
<text x="80.6" y="186.4">61</text>
<text x="89.5" y="186.4">62</text>
<text x="35" y="199.9">1</text>
<text x="85" y="199.9">2</text>
<text x="135" y="199.9">3</text>
<text x="185" y="199.9">4</text>
<text x="235" y="199.9">5</text>
<text x="285" y="199.9">6</text>
</g>
<g font-size="1.8" fill="#008484">
<text x="79" y="21.2">Bus_ISA_8bit</text>
<text x="83.9" y="18.6">J4</text>
<text x="243.8" y="19.9">H1</text>
<text x="243.8" y="22.5">MountingHole</text>
<text x="264.2" y="19.9">H4</text>
<text x="264.2" y="22.5">MountingHole</text>
<text x="46.7" y="26.3">GND</text>
<text x="70.4" y="26.3">GND</text>
<text x="70.4" y="28.8">RESET</text>
<text x="93.8" y="26.3">~{IOCHK}</text>
<text x="95.9" y="28.8">DB7</text>
<text x="243.8" y="26.3">H2</text>
<text x="243.8" y="28.8">MountingHole</text>
<text x="264.2" y="26.3">H5</text>
<text x="264.2" y="28.8">MountingHole</text>
<text x="45.4" y="31.3">+5V</text>
<text x="70.4" y="31.3">VCC</text>
<text x="70.4" y="33.9">IRQ2</text>
<text x="95.9" y="31.3">DB6</text>
<text x="95.9" y="33.9">DB5</text>
<text x="193" y="35.2">J1</text>
<text x="243.8" y="32.6">H3</text>
<text x="243.8" y="35.2">MountingHole</text>
<text x="264.2" y="32.6">H6</text>
<text x="264.2" y="35.2">MountingHole</text>
<text x="70.4" y="36.4">-5V</text>
<text x="70.4" y="39">DRQ2</text>
<text x="70.4" y="41.5">-12V</text>
<text x="95.9" y="36.4">DB4</text>
<text x="95.9" y="39">DB3</text>
<text x="95.9" y="41.5">DB2</text>
<text x="142.2" y="39">Data</text>
<text x="147.7" y="39">Bus</text>
<text x="148.7" y="36.4">J2</text>
<text x="193" y="37.7">Interrupt</text>
<text x="202.4" y="37.7">Signals</text>
<text x="70.4" y="44">~{NOWS}</text>
<text x="70.4" y="46.6">+12V</text>
<text x="95.9" y="44">DB1</text>
<text x="95.9" y="46.6">DB0</text>
<text x="45.7" y="49.1">GND</text>
<text x="70.4" y="49.1">GND</text>
<text x="70.4" y="51.7">~{SMEMW}</text>
<text x="94.1" y="49.1">IORDY</text>
<text x="96.1" y="51.7">AEN</text>
<text x="70.4" y="54.2">~{SMEMR}</text>
<text x="70.4" y="56.7">~{IOW}</text>
<text x="70.4" y="59.3">~{IOR}</text>
<text x="94.8" y="54.2">BA19</text>
<text x="94.8" y="56.7">BA18</text>
<text x="94.8" y="59.3">BA17</text>
<text x="70.4" y="61.8">~{DACK3}</text>
<text x="70.4" y="64.4">DRQ3</text>
<text x="94.8" y="61.8">BA16</text>
<text x="94.8" y="64.4">BA15</text>
<text x="70.4" y="66.9">~{DACK1}</text>
<text x="70.4" y="69.4">DRQ1</text>
<text x="70.4" y="72">~{DACK0}</text>
<text x="94.8" y="66.9">BA14</text>
<text x="94.8" y="69.4">BA13</text>
<text x="94.8" y="72">BA12</text>
<text x="191.8" y="70.7">J5</text>
<text x="70.4" y="74.5">CLK</text>
<text x="70.4" y="77.1">IRQ7</text>
<text x="94.8" y="74.5">BA11</text>
<text x="94.8" y="77.1">BA10</text>
<text x="138.1" y="77.6">J6</text>
<text x="191.8" y="73.3">DMA Signals</text>
<text x="70.4" y="79.6">IRQ6</text>
<text x="70.4" y="82.1">IRQ5</text>
<text x="94.8" y="79.6">BA09</text>
<text x="94.8" y="82.1">BA08</text>
<text x="137.9" y="79.6">Address</text>
<text x="146.4" y="79.6">Bus</text>
<text x="70.4" y="84.7">IRQ4</text>
<text x="70.4" y="87.2">IRQ3</text>
<text x="70.4" y="89.8">~{DACK2}</text>
<text x="94.8" y="84.7">BA07</text>
<text x="94.8" y="87.2">BA06</text>
<text x="94.8" y="89.8">BA05</text>
<text x="235.5" y="88.5">+5V</text>
<text x="70.4" y="94.8">ALE</text>
<text x="94.8" y="92.3">BA04</text>
<text x="94.8" y="94.8">BA03</text>
<text x="203.5" y="94.8">+5VDC</text>
<text x="211.1" y="94.8">Input</text>
<text x="245" y="94">C1</text>
<text x="50.3" y="97.4">+5V</text>
<text x="70.4" y="97.4">VCC</text>
<text x="70.4" y="99.9">OSC</text>
<text x="94.8" y="97.4">BA02</text>
<text x="94.8" y="99.9">BA01</text>
<text x="213.5" y="97.4">J3</text>
<text x="56.4" y="107.5">GND</text>
<text x="70.4" y="102.5">GND</text>
<text x="94.8" y="102.5">BA00</text>
<text x="191.8" y="106.3">J7</text>
<text x="226.6" y="107.5">GND</text>
<text x="226.8" y="105">J10</text>
<text x="235.5" y="103.7">GND</text>
<text x="60.7" y="111.4">GND</text>
<text x="191.8" y="108.8">Misc.</text>
<text x="197.7" y="108.8">Signals</text>
<text x="133.6" y="130.4">Control</text>
<text x="141.6" y="130.4">Signals</text>
<text x="146.2" y="127.9">J8</text>
<text x="62.2" y="134.2">GND</text>
<text x="85.4" y="190.9">J9</text>
<text x="70.4" y="192.6">GND</text>
<text x="81.7" y="193.4">Expansion</text>
</g>
<g font-size="1.8">
<text x="39.4" y="27.6">RESET</text>
<text x="58.4" y="25.1">GND</text>
<text x="109.2" y="25.1">~{IOCHK}</text>
<text x="109.2" y="27.6">D_{7}</text>
<text x="160.1" y="27.6">D_{7}</text>
<text x="176.5" y="28.9">IRQ3</text>
<text x="39.4" y="32.7">IRQ2</text>
<text x="58.4" y="30.1">+5V</text>
<text x="109.2" y="32.7">D_{5}</text>
<text x="109.2" y="35.2">D_{4}</text>
<text x="109.2" y="30.1">D_{6}</text>
<text x="160.1" y="32.7">D_{5}</text>
<text x="160.1" y="30.1">D_{6}</text>
<text x="160.1" y="35.2">D_{4}</text>
<text x="176.5" y="33.9">IRQ5</text>
<text x="176.5" y="31.4">IRQ4</text>
<text x="39.4" y="37.8">DRQ_{2}</text>
<text x="109.2" y="37.8">D_{3}</text>
<text x="109.2" y="40.3">D_{2}</text>
<text x="160.1" y="40.3">D_{2}</text>
<text x="160.1" y="37.8">D_{3}</text>
<text x="176.5" y="41.6">IRQ2</text>
<text x="176.5" y="36.5">IRQ6</text>
<text x="176.5" y="39">IRQ7</text>
<text x="39.4" y="42.8">~{NOWS}</text>
<text x="58.4" y="47.9">GND</text>
<text x="109.2" y="47.9">IORDY</text>
<text x="109.2" y="45.4">D_{0}</text>
<text x="109.2" y="42.8">D_{1}</text>
<text x="160.1" y="42.8">D_{1}</text>
<text x="160.1" y="45.4">D_{0}</text>
<text x="39.4" y="53">~{SMEMR}</text>
<text x="39.4" y="50.5">~{SMEMW}</text>
<text x="109.2" y="53">A_{19}</text>
<text x="109.2" y="50.5">AEN</text>
<text x="39.4" y="55.5">~{IOW}</text>
<text x="39.4" y="58.1">~{IOR}</text>
<text x="109.2" y="58.1">A_{17}</text>
<text x="109.2" y="55.5">A_{18}</text>
<text x="39.4" y="60.6">~{DACK_{3}}</text>
<text x="39.4" y="63.2">DRQ_{3}</text>
<text x="39.4" y="65.7">~{DACK_{1}}</text>
<text x="109.2" y="60.6">A_{16}</text>
<text x="109.2" y="63.2">A_{15}</text>
<text x="109.2" y="65.7">A_{14}</text>
<text x="159.3" y="65.7">A_{17}</text>
<text x="159.3" y="60.6">A_{19}</text>
<text x="159.3" y="63.2">A_{18}</text>
<text x="176.5" y="61.9">TC</text>
<text x="176.5" y="64.4">~{DACK_{2}}</text>
<text x="39.4" y="70.8">~{DACK_{0}}</text>
<text x="39.4" y="68.2">DRQ_{1}</text>
<text x="109.2" y="68.2">A_{13}</text>
<text x="109.2" y="70.8">A_{12}</text>
<text x="159.3" y="70.8">A_{15}</text>
<text x="159.3" y="68.2">A_{16}</text>
<text x="176.5" y="67">~{DACK_{0}}</text>
<text x="176.5" y="69.5">DRQ_{1}</text>
<text x="39.4" y="75.9">IRQ7</text>
<text x="39.4" y="73.3">CLK</text>
<text x="109.2" y="73.3">A_{11}</text>
<text x="109.2" y="75.9">A_{10}</text>
<text x="159.3" y="73.3">A_{14}</text>
<text x="159.3" y="75.9">A_{13}</text>
<text x="176.5" y="77.1">~{DACK_{3}}</text>
<text x="176.5" y="74.6">DRQ_{3}</text>
<text x="176.5" y="72">~{DACK_{1}}</text>
<text x="39.4" y="80.9">IRQ5</text>
<text x="39.4" y="78.4">IRQ6</text>
<text x="39.4" y="83.5">IRQ4</text>
<text x="109.2" y="78.4">A_{09}</text>
<text x="109.2" y="83.5">A_{07}</text>
<text x="109.2" y="80.9">A_{08}</text>
<text x="159.3" y="83.5">A_{10}</text>
<text x="159.3" y="80.9">A_{11}</text>
<text x="159.3" y="78.4">A_{12}</text>
<text x="176.5" y="79.7">DRQ_{2}</text>
<text x="39.4" y="88.6">~{DACK_{2}}</text>
<text x="39.4" y="86">IRQ3</text>
<text x="109.2" y="86">A_{06}</text>
<text x="109.2" y="88.6">A_{05}</text>
<text x="159.3" y="88.6">A_{08}</text>
<text x="159.3" y="86">A_{09}</text>
<text x="39.4" y="93.6">ALE</text>
<text x="39.4" y="91.1">TC</text>
<text x="109.2" y="93.6">A_{03}</text>
<text x="109.2" y="91.1">A_{04}</text>
<text x="159.3" y="93.6">A_{06}</text>
<text x="159.3" y="91.1">A_{07}</text>
<text x="39.4" y="98.7">OSC</text>
<text x="58.4" y="101.3">GND</text>
<text x="58.4" y="96.2">+5V</text>
<text x="109.2" y="98.7">A_{01}</text>
<text x="109.2" y="101.3">A_{00}</text>
<text x="109.2" y="96.2">A_{02}</text>
<text x="159.3" y="98.7">A_{04}</text>
<text x="159.3" y="96.2">A_{05}</text>
<text x="159.3" y="101.3">A_{03}</text>
<text x="174" y="100">OSC</text>
<text x="159.3" y="106.3">A_{01}</text>
<text x="159.3" y="103.8">A_{02}</text>
<text x="174" y="107.6">~{NOWS}</text>
<text x="174" y="105.1">IORDY</text>
<text x="174" y="102.5">CLK</text>
<text x="53.3" y="112.7">RESET</text>
<text x="72.4" y="110.1">GND</text>
<text x="100.3" y="112.7">D_{7}</text>
<text x="100.3" y="110.1">~{IOCHK}</text>
<text x="159.3" y="108.9">A_{00}</text>
<text x="174" y="110.1">RESET</text>
<text x="174" y="112.7">~{IOCHK}</text>
<text x="53.3" y="117.8">IRQ2</text>
<text x="100.3" y="115.2">D_{6}</text>
<text x="100.3" y="117.8">D_{5}</text>
<text x="53.3" y="122.8">DRQ_{2}</text>
<text x="100.3" y="120.3">D_{4}</text>
<text x="100.3" y="125.4">D_{2}</text>
<text x="100.3" y="122.8">D_{3}</text>
<text x="159.1" y="121.6">ALE</text>
<text x="159.2" y="124.1">~{IOR}</text>
<text x="53.3" y="127.9">~{NOWS}</text>
<text x="100.3" y="130.5">D_{0}</text>
<text x="100.3" y="127.9">D_{1}</text>
<text x="153.6" y="131.8">5 ~{SMEMW}</text>
<text x="155.8" y="129.2">~{SMEMR}</text>
<text x="159" y="126.7">~{IOW}</text>
<text x="53.3" y="135.5">~{SMEMW}</text>
<text x="72.4" y="133">GND</text>
<text x="100.3" y="133">IORDY</text>
<text x="100.3" y="135.5">AEN</text>
<text x="158.8" y="134.3">AEN</text>
<text x="53.3" y="143.2">~{IOR}</text>
<text x="53.3" y="138.1">~{SMEMR}</text>
<text x="53.3" y="140.6">~{IOW}</text>
<text x="100.3" y="143.2">A_{17}</text>
<text x="100.3" y="140.6">A_{18}</text>
<text x="100.3" y="138.1">A_{19}</text>
<text x="53.3" y="145.7">~{DACK_{3}}</text>
<text x="53.3" y="148.2">DRQ_{3}</text>
<text x="100.3" y="148.2">A_{15}</text>
<text x="100.3" y="145.7">A_{16}</text>
<text x="53.3" y="150.8">~{DACK_{1}}</text>
<text x="53.3" y="155.9">~{DACK_{0}}</text>
<text x="53.3" y="153.3">DRQ_{1}</text>
<text x="100.3" y="150.8">A_{14}</text>
<text x="100.3" y="153.3">A_{13}</text>
<text x="100.3" y="155.9">A_{12}</text>
<text x="53.3" y="158.4">CLK</text>
<text x="53.3" y="160.9">IRQ7</text>
<text x="100.3" y="158.4">A_{11}</text>
<text x="100.3" y="160.9">A_{10}</text>
<text x="53.3" y="163.5">IRQ6</text>
<text x="53.3" y="166">IRQ5</text>
<text x="100.3" y="163.5">A_{09}</text>
<text x="100.3" y="166">A_{08}</text>
<text x="53.3" y="171.1">IRQ3</text>
<text x="53.3" y="168.6">IRQ4</text>
<text x="53.3" y="173.6">~{DACK_{2}}</text>
<text x="100.3" y="173.6">A_{05}</text>
<text x="100.3" y="168.6">A_{07}</text>
<text x="100.3" y="171.1">A_{06}</text>
<text x="53.3" y="178.7">ALE</text>
<text x="53.3" y="176.2">TC</text>
<text x="100.3" y="176.2">A_{04}</text>
<text x="100.3" y="178.7">A_{03}</text>
<text x="53.3" y="183.8">OSC</text>
<text x="100.3" y="183.8">A_{01}</text>
<text x="100.3" y="181.3">A_{02}</text>
<text x="72.4" y="186.3">GND</text>
<text x="100.3" y="186.3">A_{00}</text>
</g>
</svg>
